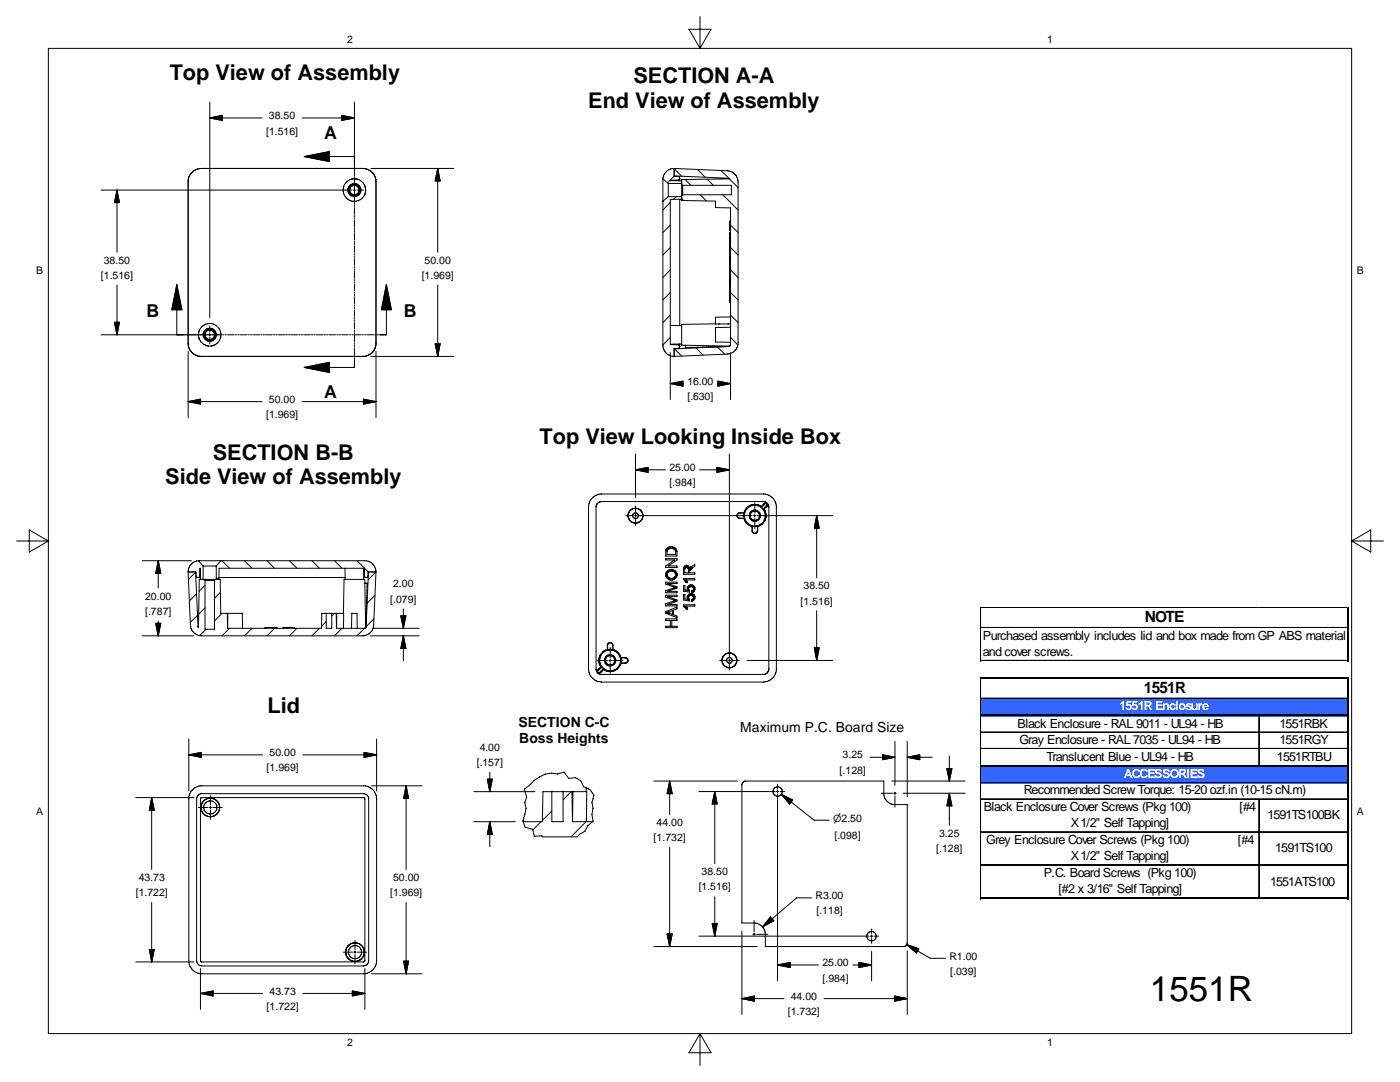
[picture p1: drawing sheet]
<svg xmlns="http://www.w3.org/2000/svg" width="279mm" height="216mm" viewBox="0 0 279 216" stroke-linecap="round" stroke-linejoin="round" font-family="sans-serif">
<g fill="none" stroke="#000" stroke-width=".2">
<path d="M69 36.5l.8-.6 .9-.2a2.24 2.24 0 0 1 2.2 1.8l.1 .5a2.25 2.25 0 0 1-3 2 2.25 2.25 0 0 1-1-3.5zM72.9 37.3v.1M132.3 35.7v4.5M132.3 35.7l1.1 .9M133.4 36.6v2.6M133.4 39.2h2.6M133.4 36.6h2.6M133.4 39.2l-1.1 1M134.5 33.6v1.6h.9l.2 .1 .1 .3M134.5 33.6a2.25 2.25 0 0 0-2.2 2.1M134.5 35.1l11.1 .6-9.6 .1v1M134.5 33.6l10.6 .5a2.28 2.28 0 0 1 2.2 2.2v32.1a2.28 2.28 0 0 1-2.2 2.3l-10.6 .4"/>
<path d="M135.7 35.6v.5M135.7 35.6l-.2 .3-1.7 .1 2.2 .1M135.7 39.8v25.2M136 36.8v2.3M136 39.1v.9l6.8 .1v1.3l3 .1v27.2l-.2 .4M136 36.8l.2 .2M136 39.8h-2.2v28.9l1.6 .1 .3 .3M136.2 37v1.9M136.2 38.9l-.2 .2M136.2 37h9.8v1.9h-9.8M132.3 40.2v28.7a2.24 2.24 0 0 0 2.2 2.2M145.6 47.7v1.9"/>
<path d="M145.6 56.5v1.8h.2M145.6 55v.7M145.6 51.3v.5M145.6 49.6v.9M145.6 55.7v.8M145.6 51.3h.1M145.6 50.5v.8M145.6 48h.2M145.6 47.7h.2M145.6 48.9h.2M145.6 49.4h.2M145.6 49.6h.2"/>
<path d="M145.6 58.8h.2M145.6 60h.2M145.6 56.8h.2M145.6 57.7h.2M145.6 58h.2M145.6 55h.2M145.6 55.6h.2M145.6 53.3h.2M145.6 51.5h.2M145.6 46.8h.2M145.6 56.5h.2M145.6 55.7h.2"/>
<path d="M145.6 56h.2M145.6 51.3h.2M145.6 50.5h.2M145.6 50.8h.2M145.8 58.5h-.2v1.8h.2M145.8 46.5h-.2v1.2M145.8 44.1h-.2v1.9h.2M145.8 53.5h-.2v1.5M145.8 51.8h-.2v1.5M37.5 68.5l.1 .4M40.2 65.3a2.26 2.26 0 0 1 3.8 .7 2.26 2.26 0 0 1-2.4 3.1 2.26 2.26 0 0 1-1.6-3.5zM75 68.5v-32.3a2.62 2.62 0 0 0-2.6-2.6h-32.2a2.66 2.66 0 0 0-2.7 2.6l.1 32.7"/>
<path d="M75 68.5a2.62 2.62 0 0 1-2.6 2.6h-32.2a2.63 2.63 0 0 1-2.6-2.2M133.8 64.9l2.2 .1M135.7 68.7v.4M135.7 69.1l-.2 .4-1 .1v1.5M136 68.6l-2.2 .1M136.8 68.9v.5l8.6-.3M142.8 64.6l-6.8 .1v4.2l9.6 .2M145.5 69.1h.1M145.4 69.1l-10.9 .5M145.6 69.1h-.1M145.6 69.1h-.2M145.6 69.1h.1"/>
<path d="M145.8 63.2l-3 .1v1.4l3-.1M145.8 65.3l-3 .1v2.8l3 .1M118.1 99.5l.9-.7 1.1-.2h32.2a2.59 2.59 0 0 1 2.6 2.6v32.3a2.65 2.65 0 0 1-2.6 2.6h-32.2a2.7 2.7 0 0 1-2.6-2.6v-32.3l.1-.7zM37.5 114.1h1.6l.1 1 .3 .1M37.5 114.1l.5 10.6a2.24 2.24 0 0 0 2.3 2.2h32a2.2 2.2 0 0 0 2.3-2.2l.4-10.6M39 114.1l.6 11.1 .2-9.6h.9M39.5 115.2l.3-.2 .2-1.6v2.2M39.5 115.2h.5M39.6 111.9h4.5M39.6 111.9l.9 1M39.6 111.9a2.21 2.21 0 0 0-2.1 2.2M40.5 112.9h2.7"/>
<path d="M40.5 112.9v2.7M40.7 115.6h2.3M40.7 115.6l.2 .2M40.9 115.8h1.9M40.9 115.8v9.8h1.9v-9.8M43 115.6h.9l.1 6.8h1.4v3M43 115.6l-.2 .2M43.2 112.9v2.7M43.7 115.2h25.2M44.1 111.9h28.7a2.24 2.24 0 0 1 2.2 2.2M44.1 111.9l-.9 1M68.9 113.4v2.2"/>
<path d="M72.6 115.2h.4M72.6 113.4v2.2M72.8 116.4h.5l-.3 8.6M73.5 114.1l-.4 10.9M75 114.1h-1.6v.9a.35 .35 0 0 1-.3 .2 .35 .35 0 0 1-.4-.2v-1.6h-29v2.2M119.2 100.5l.8-.4h32.3a1.12 1.12 0 0 1 1.1 1.1v32.3a1.09 1.09 0 0 1-1.1 1.1h-32.2a1.09 1.09 0 0 1-1.1-1.1v-32.4zM119.6 100.2h.1M132.8 114.5v.1M132.9 111.5h2.2v.3l-1.8 1.1h1.8v.3h-2.2v-.3l1.7-1.2h-1.7zM132.9 109.8h.1M133 109.6h.1M133 109.6l-.1 .2"/>
<path d="M133 109.5v.1M133 109.5h.1M133.1 109.5h.1M133.1 109.5h-.1M133.1 114.6l.4-.5 .4-.2 .6 .2 .4 .5M133.1 114.6v.3l.4 .4 .7 .1M133.1 114.6h.1M133.1 114.8h.1M133.1 114l.8-.4a1.07 1.07 0 0 1 1.2 .9 1.07 1.07 0 0 1-1 1.2l-.8-.3a.88 .88 0 0 1-.2-1.4zM133.1 110h.1M133.3 109.2v.1M133.6 109.5h.1"/>
<path d="M133.7 113.6h.1M133.7 115.7h.1M134.2 109.1h-.6l-.5 .4M134.2 109.1h.1M134.3 109.1a1.04 1.04 0 0 1 .8 1v.9h-2.2v-1.2M134.3 115.4h-.1M134.3 109.5h-.7l-.5 .5M134.3 109.5h.1M134.4 109.5h.1M134.5 119.9h.1M134.5 109.5h.1M134.5 119.7l-1.6-.6v-.3h2.2v.2h-1.9l1.9 .7v.3l-1.9 .6h1.9v.3h-2.2v-.4l1.6-.6"/>
<path d="M134.5 119.7h.1M134.5 117.1l-1.6-.6v-.3h2.2v.2h-1.9l1.9 .7v.2l-1.9 .7h1.9v.3h-2.2v-.4l1.7-.6M134.5 117.1l.2 .1M134.5 117.1h.1M134.5 109.5l.2 .1M134.6 119.8h.1M134.6 119.7v.1M134.6 109.6h.1M134.6 117.2v.1M134.7 119.9h-.2M134.7 117.2h.1M134.7 117.2h-.1"/>
<path d="M134.7 119.8v.1M134.7 114.3h.1M134.7 109.6v.1M134.7 119.8h.1M134.7 109.7l.2 .9h-1.8v-.6M134.7 109.7h.1M134.8 117.2h-.1M134.9 114.9l-.6 .5M134.9 114.6v.2M134.9 114.8v.1M134.9 114.6h.1M136.4 115.6h.1"/>
<path d="M136.7 113.4v.1M136.7 113.3v1h.7l-.1-.9M136.7 113.3h.1M136.7 115.9l.1 .1M136.8 116h.1M136.8 112.9h-.1M136.8 113.3h-.1M136.8 113.3h.1M136.8 112.9l-.4 .4v1.3h2.3v-.3h-1.1l.1-.6M136.8 116v.1M136.8 112.9h.1M136.8 116.1l.1 .1h.3"/>
<path d="M136.9 113.2h.1M136.9 113.2l-.1 .1M136.9 116.2h.1M136.9 112.8h.1M136.9 112.8l-.1 .1M136.9 115.7v.1M136.9 113.1l.3 .1M136.9 113.1v.1M136.9 115.8h.1M137 115.8l-.1-.1h1.8v-.3h-2.3v.3l.3 .2M137 115.9l.1 .1M137 115.8v.1"/>
<path d="M137.1 112.8h-.2M137.1 112.8h.1M137.1 112.8l.4 .3M137.1 116v.1M137.1 116.1h.1M137.1 113.2h.1M137.2 116.1v.1M137.2 119v.4M137.2 113.2h.1M137.2 119h.1M137.2 119.4h.1M137.2 116.2h.1"/>
<path d="M137.2 113.2l.1 .2M137.2 119.4v.1M137.2 112.9h.1M137.2 117.2l.1 .6M137.2 117.7v.1M137.2 117.2h.1M137.2 118.9v.1M137.3 117.8h.1M137.3 119.5h.1M137.3 119.5v.1M137.3 119.6h.1M137.3 117.8v.1"/>
<path d="M137.3 117.9l-.6-.2v-.9h-.3v1.2l1.2 .2v-.3M137.3 119.6l-.6-.1v-.9h-.3v1.1l1.2 .2v-.2M137.3 118.8v.1M137.3 113.4h.1M137.4 117.5v.2M137.4 119.3h.1M137.4 117.5h.1M137.4 119.3v.1M137.4 119.2v.1M137.4 119.1v.1M137.4 117.7h.1M137.4 118.7l-.2 .2"/>
<path d="M137.4 119.4h.1M137.4 117.3h.1M137.4 119.1h.1M137.5 119.4v.1M137.5 117.7v.1M137.5 119.5h.1M137.5 117.3l-.1 .2M137.5 113.1v.1M137.5 117.2v.1M137.5 117.8h.1M137.5 113.2l.1 .1M137.5 117.8l.1 .1"/>
<path d="M137.5 119.5v.1M137.5 119.6h.1M137.5 117.8v.1M137.6 117.9h.1M137.6 119.6h.1M137.6 113.3v.1l.1-.1M137.6 118.9l-.2 .2M137.6 113.3h.1M137.6 118.9h.1M137.6 119.7h.1M137.7 113.3h.1M137.7 118.8l-.1 .1"/>
<path d="M137.7 118.8h.1M137.7 118.8l.5 .1M137.8 113.7h.1M137.8 113.3h-.1M137.8 113.7h-.1M137.8 113.2h.1M137.8 117.1h.1M137.8 117.1l-.3 .1M137.8 117.1h.4M137.8 113.6h.1M137.9 113.1h.1M137.9 113.5l-.1 .1"/>
<path d="M137.9 113.1l-.1 .1M137.9 113.5h.1M137.9 118.5l-.5 .3M137.9 113.5l-.2 .2M137.9 118.5h.1M137.9 118.5h.3M137.9 113.1l.8-.5v.4l-.5 .3M138 113.1h.1M138 113.4l-.1 .1M138 113.4h.1M138 119.7v.3l.2-.1M138 119.7h.1"/>
<path d="M138 117.1h.1M138 117.9h.1M138.2 113.3l-.1 .1M138.2 119.7h-.1M138.2 117.9h-.1M138.2 113.3h.1M138.2 119.9h.1M138.2 118.9h.1M138.2 117.1h.1M138.2 118.9l.1 .1M138.2 117.1l.2 .2M138.2 119.6h.1"/>
<path d="M138.2 117.9h.1M138.2 116.8h.1M138.2 116.8h-.5l-.5 .4M138.2 118.5h.1M138.2 118.5l.3 .2M138.3 118.6h.1M138.3 119.6h.1M138.3 119.9h-.1M138.3 119.6l-.1 .1M138.3 117.9h-.1M138.3 117.8v.1M138.3 119h.1"/>
<path d="M138.3 117.8h.1M138.3 116.8l.1 .1M138.3 119.8v.1M138.3 116.8v.1M138.3 119.5v.1M138.3 117.7v.1M138.3 119.5h.1M138.4 119h.1M138.4 119.5h-.1M138.4 116.9h.1M138.4 117.7h-.1M138.4 118.6h.1"/>
<path d="M138.4 117.3l.1 .3M138.4 117.7h.1M138.4 117.3h.1M138.4 119v.1M138.4 119.4v.1M138.4 119.4h.1M138.4 116.9l.1 .1M138.4 117.6v.1M138.4 118.7h.1M138.4 119.1h.1M138.5 119.2v.1M138.5 119.3l-.1 .1"/>
<path d="M138.5 117.6h-.1M138.5 117h.1M138.5 118.7l.1 .2M138.5 118.7h.1M138.5 117l.1 .1M138.5 117.9l-.3 .3-.2-.3M138.6 117.1l.1 .2-.1 .6M138.6 117.1h.1M138.6 117.9h-.1M138.6 117.8h.1M138.6 118.9v.1M138.6 118.9h.1"/>
<path d="M138.6 117.2h.1M138.6 119h.1M138.7 119l-.1 .5-.3 .3M147.1 102.9l.2 .5 1.2 .1M147.1 102.9l.4 .5h1M147.7 102.3l.8 .1M147.7 102.4l-.5 .2-.1 .3M148.5 102.3v.1M148.5 102.3h-1l-.3 .2-.1 .4M148.5 103.5l.4 .9 1.2 .7M148.5 103.4v.1M148.5 102.4v1"/>
<path d="M150.1 105.1l.1 1.1 .3 .2 .5-.1M150.1 105.1h.1M150.1 105v.1M150.1 105v.8M150.1 105h1.1M150.1 105.8l.1 .4 .3 .2 .5-.1M151.2 105v.1M151.2 105.8h.1M151.2 105v.8M151.2 105.8l-.2 .5M151.2 105.1v.7M151.9 101.1a2.33 2.33 0 0 0-2.4-.2l-.5 .5-.5 .9"/>
<path d="M151.9 101.1l.1 .2M152 101.3l.1 .1M152.1 101.4l.2 .2M152.3 101.6h.2M152.3 100.7l-.4 .4M152.3 100.7h.1M152.4 100.6l-.1 .1M152.4 100.6h.1M152.5 101.6l.3 .5 .1 .8a2.23 2.23 0 0 1-1.7 2.2M152.5 100.5l-.1 .1M152.5 100.5h.1M152.7 100.5h-.1"/>
<path d="M152.7 100.4h.1M152.7 100.4v.1M152.9 100.4h-.2M152.9 101.2l-.4 .4M152.9 101.2h.1M152.9 100.3v.1M152.9 100.3l-.9 1M152.9 100.4h.1M152.9 101.1v.1M152.9 101.1h.1M153 100.4h.1M153 101.1h-.1"/>
<path d="M153 100.4l.2 .3M153 101.1h.1M153 101h.1M153 101v.1M153 100.9v.1M153.1 100.5h.1M153.1 100.9h.1M153.1 100.9l-.1 .1M153.1 100.8h.1M153.1 100.5v.1M153.1 100.6h.1M153.1 100.8v.1"/>
<path d="M153.2 100.6h.1M153.2 100.7h.1M153.2 100.7l-.9 .9M45.4 125.4l.1-3h2.9v3M52.9 125.2h.1M52.9 125.2v.2M53 125.2h2.2M55.2 125.2v.2M57 125.2v.2M57.3 125.2v.2M58.8 125.2h-2.3v.2M58.8 125.2v.2z"/>
<path d="M65.1 122.4h1.1M65.1 122.4h-.9v3h-18.8M65.1 122.4v3h1.1v-3M66.2 122.4h.9l.1 3M67.2 125.4v-3h1.4v3M68.5 122.4l.2-6.8h4.1l.2 9.6M70.1 125.4l.1-3h1l.1 3M73 125.2h.1M73 125.1v.1M73 125.1l-.3 .3h-5.5M73 125v.1M73.1 125l-.1 .1"/>
<path d="M119.2 134h.1M119.2 134l.1 .1M119.3 133.9h.1M119.3 133.9l-.1 .1M119.3 133.8h.1M119.3 134.1h.1M119.3 134.1v.1M119.3 134.2h.1M119.4 134.2h.1M119.4 133.7l-.1 .2M119.4 133.7h.1M119.4 134.2v.1"/>
<path d="M119.4 133.6v.1M119.4 133.6h.1M119.5 134.3h.1M119.5 133.5v.1M119.5 133.5h.1M119.6 134.3h.1M119.6 134.3h-.1M119.7 134.2v.1M119.7 134.2h.1M119.8 134.2h-.1M119.8 134.2h.1M119.9 134.1h.1"/>
<path d="M119.9 134.1l-.1 .1M119.9 133.1h.2M119.9 133.1l-.4 .4M120 134.1h.1M120 134.1h-.1M120.1 134h.1M120 134v.1M120.1 133.1l.3 .3M120.1 133.1l-.9 .9M120.4 133.4l.1 .2M120.4 133.4l-.9 .9M120.5 133.6l-.4 .4"/>
<path d="M121.2 129.6h.1M121.2 129.6a2.23 2.23 0 0 0-1.6 2.8l.3 .7M121.2 129.6v-.8a.56 .56 0 0 1 .6-.6 .56 .56 0 0 1 .5 .6v.8M121.3 129.6v-.8a.51 .51 0 0 1 .5-.5 .51 .51 0 0 1 .5 .5v.8M121.3 129.6h1M122.3 129.6h.1M122.3 129.6l1.2 .7 .5 .9M123.9 132.3h.1M123.9 132.3h.9M123.9 131.3h.9a.51 .51 0 0 1 .5 .5 .51 .51 0 0 1-.5 .5M123.9 131.3v1M124 132.3h.1"/>
<path d="M124 131.2l-.1 .1M124 132.3a2.3 2.3 0 0 1-2.4 1.7l-1.1-.4M124 131.2h.8a.56 .56 0 0 1 .5 .6 .56 .56 0 0 1-.5 .5M132.9 123.5h2.2v.3h-1v1.2h1v.2h-2.2v-.2h.9v-1.2h-.9zM132.9 122l2.2-.9v.4l-.7 .3v.9l.7 .2v.3l-2.2-.8zM133.1 122.2h.1M133.1 122.2v.1M133.1 122.3h.4M133.2 122.2h-.1M133.2 122.2h.1M133.3 122.2h.1M133.5 122.1l-.3 .1"/>
<path d="M133.5 122.3h.1M133.5 122.1l.7-.3v.8l-.7-.3M133.5 122.1h.1M136.4 120.9h.1M136.5 120.9l-.1-.2h2.3v.2h-1.8l.1 .2M136.5 120.9h.1M136.5 120.9l.4 .5M136.6 121.1h.1M136.9 121.4v.1h.3M136.9 121.4v.1M136.9 121h.1M136.9 121.1h.1"/>
<path d="M137 121.1h.1M137 121.2h.1M137 121.1l.2 .3M137.1 121.3l.1 .1M137.2 121.4h.1M137.2 121.4v.1M38.6 157.4l.9-.5 .8-.1h32.2a2.62 2.62 0 0 1 2.7 2.6v32.3a2.62 2.62 0 0 1-2.7 2.6h-32.2a2.63 2.63 0 0 1-2.6-2.6v-32.3l.2-1.1zM39.6 158.6l.7-.2h32.2l.5 .1 .4 .3 .2 .6v32.3l-.1 .4-.3 .4-.7 .2h-32.2l-.7-.2-.4-.8v-32.3zM40 159.3l.3-.1h32.4v32.7h-32.6zM40.8 159.7a1.83 1.83 0 0 0 .3 3M40.8 159.6l-.4 .5-.3 .7M41.1 159.5l-.3 .1"/>
<path d="M42.1 159.3h-.7l-.6 .4M42.1 159.3l.6 .1M42.1 159.2l.6 .2M42.7 159.4l.9 .9M42.7 159.4l.6 .4 .4 .5M110.1 158h2.3M110.1 158h-1.7l-.2 6h-3.8M110.1 158v6h2.3v-6M112.4 158h1.8l.1 6M117 157.2l-.5-.2-.6-1.2-1.1-.6-1.3 .1-.9-1.2-1.3 .3a5.3 5.3 0 0 0-5.6 2.2l-1.1 .9 .5 1.5-.4 1.1 .3 1.2-.6 2.7M117 157.2h.1M117 157.2v.8"/>
<path d="M117 157.2a1.87 1.87 0 0 1 1.1 2.9 3.5 3.5 0 0 1 0 2.4l.3 1.4-.1 .1M148.3 156.1l.5-.2h27.6v2.4a2.24 2.24 0 0 0 2.2 2.2h2.5v27.6l-.3 .5-.5 .3h-27.6v-2.5a2.21 2.21 0 0 0-2.2-2.2h-2.4v-27.6zM40.1 161.4l.5 .9 .5 .5M41.1 162.7l.6 .2M41.1 162.8l.6 .2M43.5 162.2l-.8 .6-1 .1M43.5 162.2l-.8 .6-1 .2M43.6 160.3l.2 .7-.2 .9M43.6 161.9l-.1 .3M43.7 160.3l.1 .6-.1 1M104.4 164l.4 1.1 1.5 .4 .3 1.4 1.5-.1 .1 .2h7l.5-.5 1-.6 .6-1.1 1-.8M114.3 164v-6h2.8l-.1 6"/>
<path d="M114.3 164h4M69 190l.2 1M69 190a1.81 1.81 0 0 0 2.3 1.8M69.4 188.7l-.3 .6-.1 .7M69.5 188.8l-.4 .5-.1 .7M69.5 191.2l.8 .5 .9 .1M71.2 188.2h-.9l-.8 .6M71.2 188.2l.7 .2 .4 .5M71.3 188.2h-1l-.9 .5M71.3 188.2l.6 .2 .5 .5M72.3 188.9l.3 .6M72.4 188.9l.3 .6"/>
<path d="M72.6 189.5v1M72.6 190.5l-.5 .8-.9 .5M72.7 189.5v1M72.7 190.5l-.6 .8-.8 .5"/>
<circle cx="70.7" cy="37.9" r="1.13"/>
<circle cx="70.7" cy="37.9" r="1.31"/>
<circle cx="70.7" cy="37.9" r=".93"/>
<circle cx="41.9" cy="66.8" r="1.11"/>
<circle cx="41.9" cy="66.8" r="1.32"/>
<circle cx="41.9" cy="66.8" r=".94"/>
<circle cx="126.8" cy="102.9" r="1.44"/>
<circle cx="126.8" cy="102.9" r=".56"/>
<circle cx="126.8" cy="102.9" r="1.51"/>
<circle cx="150.6" cy="102.9" r="1.13"/>
<circle cx="150.6" cy="102.9" r=".95"/>
<circle cx="150.6" cy="102.9" r="2.08"/>
<circle cx="121.8" cy="131.8" r="1.12"/>
<circle cx="121.8" cy="131.8" r="2.08"/>
<circle cx="121.8" cy="131.8" r=".94"/>
<circle cx="145.6" cy="131.8" r=".56"/>
<circle cx="145.6" cy="131.8" r="1.51"/>
<circle cx="145.6" cy="131.8" r="1.45"/>
<circle cx="155.2" cy="157.9" r=".93"/>
<circle cx="42" cy="161.1" r="1.31"/>
<circle cx="70.9" cy="190" r="1.32"/>
<circle cx="173.9" cy="186.8" r=".94"/>
</g>
<path d="M195.8 131.8h73.3v3.6h-73.3z" fill="#fff"/>
<g fill="#3365ff">
<path d="M195.8 139.3h73.3v3.7h-73.3z"/>
<path d="M195.8 152.8h73.3v3.5h-73.3z"/>
</g>
<path d="M195.6 121.1h.1M251.2 121.1h.1M268.9 121.1h.1" fill="none" stroke="#c0c0c0" stroke-width=".2"/>
<g fill="none" stroke="#000" stroke-width=".2">
<path d="M9.7 9.7h260v196.5h-260zM137.5 5.8h4.4l-2.2 3.9zM139.7 3.3v6.4M20.2 37.9h50M23.3 37.9v12.4M23.3 37.9l.5 2.5h-1zM41.9 20.4v43M41.9 23.5h10.4M41.9 23.5l2.4-.5v1zM60.3 23.5h10.4M60.7 31.2h10M60.7 31.2l5-1v2z"/>
<path d="M68.2 23l2.5 .5-2.5 .5zM70.5 37.9h.5M70.7 20.4v14.7M70.7 35.3v.3M70.7 35.8v2.4M70.7 38.4v1.8M71.2 37.9h1.3M74 33.6h16.5M87.4 33.6v16.7M87.4 33.6l.4 2.5h-1zM134.5 33.7l1.6 1.5M134.5 35.2l-1.3 1.3"/>
<path d="M135 39.2l-.6 .6M136 39.6l.4 .4M136.7 35.8l1.2 1.2M139.2 33.8l1.6 1.6M139.7 38.9l1.3 1.2M141.1 35.8l1.3 1.2M143.9 34l1.6 1.6M144.3 38.9l3 3M145.5 35.7l1.8 1.7M23.3 56.9v9.9M35.3 56.8v10M35.3 56.8l1 5h-2z"/>
<path d="M70.7 40.4v.3M70.7 40.9v.3M70.7 41.4v1.4M70.7 43v.3M70.7 43.5v.2M70.7 44v1.3M70.7 45.5v.3M70.7 46v.3M70.7 46.5v1.4M70.7 48.1v.2M70.7 48.6v.3M70.7 49.1v1.3"/>
<path d="M70.7 50.6v.3M70.7 51.1v.3M70.7 51.6v1.3M70.7 53.2v.2M70.7 53.7v.2M70.7 54.1v1.4M70.7 55.7v.3M70.7 56.2v.3M70.7 56.7v1.3M70.7 58.3v.2M70.7 58.8v.2M70.7 59.3v1.3"/>
<path d="M77.1 56.8v10h-1.3M77.1 56.8l1 5h-2zM87.4 56.9v14.2M133.8 58.4l-1.5 1.5M133.8 53.9l-1.5 1.5M133.8 49.4l-1.5 1.5M133.8 44.9l-1.5 1.5M133.8 40.4l-1.5 1.5M145.8 58.4l1.5 1.5M145.8 53.9l1.5 1.5M145.8 49.4l1.5 1.5M145.8 44.9l1.5 1.5"/>
<path d="M20.2 66.8h22M22.8 64.3h1l-.5 2.5zM37.5 70.1v13.2M41.9 65v1.3M41.9 66.5v.6M41.9 67.3v1.3M42.3 66.8h1.9M44.4 66.8h.3M44.9 66.8h.3M45.4 66.8h1.3M47 66.8h.2M47.5 66.8h.2"/>
<path d="M48 66.8h1.3M49.5 66.8h.3M50 66.8h.3M50.5 66.8h1.3M52 66.8h.3M52.5 66.8h.3M53 66.8h1.3M54.6 66.8h.2M55 66.8h.3M55.5 66.8h1.4M57.1 66.8h.3M57.6 66.8h.3"/>
<path d="M58.1 66.8h1.3M59.6 66.8h.3M60.1 66.8h.3M60.6 66.8h1.3M60.7 73.3l5-1v2zM62.1 66.8h.3M62.6 66.8h.3M63.1 66.8h1.4M64.7 66.8h.2M65.2 66.8h.2M65.7 66.8h1.3M67.2 66.8h.3"/>
<path d="M67.7 66.8h.3M68.2 66.8h1.3M69.7 66.8h.3M70.2 66.8h.3M70.7 60.8v.3M70.7 61.3v.3M70.7 61.8v1.3M70.7 63.4v.2M70.7 63.9v.2M70.7 64.3v1.4M70.7 65.9v.3M70.7 66.4v.3"/>
<path d="M70.7 66.9v1.3M70.7 68.5v.2M70.7 68.9v.3M70.7 69.4v1.4M70.7 71v.3M70.7 71.5v.3M70.7 72v1.3h-10M70.7 66.8h1.4M72.3 66.8h.2M72.5 79.7l2.5 .4-2.5 .5zM72.8 66.8h.2M73.3 66.8h1.3"/>
<path d="M74 71.1h16.5M74.8 66.8h.3M75 70.1v13.2M75.3 66.8h.3M86.8 68.6h1l-.4 2.5zM133.8 67.3l-1.5 1.5M133.8 62.9l-1.5 1.5M133.8 76.5h2.6M133.8 76.5l2.5-.4v.9zM133.8 70.4v9.3M134.5 71.1h.1M134.6 69.6l1.4 1.4"/>
<path d="M138.9 69.4l1.4 1.5M143.2 69.2l1.4 1.5M143.2 76.5h2.6M143.3 76.1l2.5 .4-2.5 .5zM145.8 67.3l1.4 1.5M145.8 62.9l1.5 1.5M145.8 70.4v9.3M37.5 80.1h14.8M37.5 80.1l2.5-.4v.9zM60.3 80.1h14.7M126.8 90.6v8.7M126.8 93.7h6"/>
<path d="M126.8 93.7l2.5-.4v1zM139.6 93.7h6M143.1 93.3l2.5 .4-2.5 .6zM145.6 90.6v40.7M3.3 107.9h6.4M5.8 105.7l3.9 2.2-3.9 2.3zM28.4 111.9h9.8M31.6 111.9v5.4M31.6 111.9l.5 2.5h-1zM37.5 114.1h.1M39 114.2l-1.4 1.4M39.2 118.5l-1.4 1.4"/>
<path d="M40.9 116.8l-1.2 1.2M43.2 115.2l.4 .4M44 118.2l-1.2 1.2M44.3 111.9l1.5 1.5M48.8 111.9l1.5 1.5M53.3 111.9l1.5 1.5M57.8 111.9l1.5 1.5M62.3 111.9l1.5 1.5M66.8 111.9l1.4 1.5M71.2 111.9l2.3 2.2M74.8 118.8l-1.5 1.6M75 114.1l-1.5 1.6"/>
<path d="M124.9 102.9h1.4M126.6 102.9h.5M126.8 100.9v1.5M126.8 102.6v.5M126.8 103.4v1.5M127.3 102.9h22.8M150.4 102.9h.5M150.6 100.3v2.1M150.6 102.6v.5M150.6 103.4v2.1M151.1 102.9h15.1M163 102.9v12.4"/>
<path d="M163 102.9l.5 2.5h-1zM269.7 107.9h6.4M269.7 107.9l3.9-2.2v4.5zM28.4 126.9h10.3M31.1 124.4h1l-.5 2.5zM31.6 123.9v3M39.4 122.8l-1.4 1.4M40.9 121.3l-1.3 1.3M41.1 125.6l-1.2 1.2M44.3 122.4l-1.5 1.5M45.8 125.4l-1.5 1.5M50.3 125.4l-1.5 1.5"/>
<path d="M54.8 125.4l-1.5 1.5M59.3 125.4l-1.5 1.5M63.8 125.4l-1.5 1.5M65.1 124l-.9 1M66.8 122.4l-.6 .5M68.2 125.4l-1.4 1.5M72.8 125.3l-1.6 1.6M73.9 126.9h9.8M74.3 125.4h9.4M74.6 123.5l-1.6 1.6M80 122.9h1l-.5 2.5zM80.5 121.5v3.9"/>
<path d="M80.5 126.9v5M80.5 126.9l.5 2.5h-1zM119.2 131.8h2.1M121.5 131.8h.5M121.8 129.2v2.1M121.8 131.5v.5M121.8 132.2v2.1M122.3 131.8h2M143.6 131.8h1.5M145.3 131.8h.5M145.6 131.5v.5M145.6 132.2v1.5"/>
<path d="M146.1 131.8h1.4M149.1 131.8h17.1M162.5 129.3h1l-.5 2.5zM163 121.9v9.9M195.7 121.1v10.9M195.7 135v44.5M195.8 121.2h73.3M195.8 125.2h73M195.8 125.3h73M195.8 131.8h73M195.8 131.9h73M195.8 139.3h73"/>
<path d="M195.8 139.4h73M27.1 159.2h11.6M30.3 159.2v14.3M30.3 159.2l.5 2.4h-1zM37.7 150.6h14.7M37.7 150.6l2.5-.5v1zM37.7 147.4v10.4M42 158.7v1.9M60.4 150.6h14.8M72.7 150.1l2.5 .5-2.5 .5zM74.1 156.8h10.1M75.2 147.4v10.4"/>
<path d="M81 156.8v16.7M81 156.8l.5 2.5h-1zM94.6 158h12.2M97.3 155.5h1l-.6 2.5zM97.7 154.1v3.9M114 158l-1.6 1.6M130.5 155.9h16.7M133.6 155.9v6.6M133.6 155.9l.6 2.5h-1.1zM139.5 157.9h14.1M142.6 157.9v14.4M142.6 157.9l.5 2.5h-1z"/>
<path d="M153.8 157.9h.9M154.9 157.9h.5M155.2 156.5v.9M155.2 157.7v.5M155.2 158.4v1M155.2 159.5v36.2M155.7 157.9h.9M155.9 158.5l2 1.5M155.9 158.5l2.3 1.1-.6 .8zM155.9 158.5l6.6 5.2h3M173.6 151.1h5M175.9 158.3h2.2"/>
<path d="M176.1 150.6l2.5 .5-2.5 .5zM178 155.9h14.6M178.4 158.3h.5M178.6 147.9v8.8M178.6 158.1v.4M178.6 158.8v2.3M180.2 158.3h12.4M181.1 147.9v11.1M181.1 151.1h5M181.1 151.1l2.5-.5v1zM189 153.4h1l-.5 2.5zM189.5 150.9v5"/>
<path d="M189.5 158.3v6.4M189.5 158.3l.5 2.5h-1zM195.8 146h73M195.8 146.1h73M195.8 149.3h73M195.8 149.4h73M195.8 156.1h73M195.8 156.2h73M195.8 159.4h73M195.8 159.5h73M251.2 143v9.6M251.2 159.6v19.5"/>
<path d="M251.3 143v9.6M251.3 159.6v19.5M39.6 161.1h1.9M41.7 161.1h.5M42 160.9v.5M42 161.6v1.9M42.5 161.1h1.8M94.6 164h8.2M97.7 164v5M97.7 164l.6 2.5h-1zM108 164l-1.7 1.6M110.1 161.8l-1.9 1.9"/>
<path d="M117 164l-3 3M133.6 169.1v19.8M142.6 178.9v7.9M162 179.2h-3l-6.8 5.8M195.8 165.9h73M195.8 166h73M195.8 172.5h73M27.1 191.9h11.6M29.8 189.5h1l-.5 2.4zM30.3 180.1v11.8M40 193.3v8.1M40 198.2h12.4"/>
<path d="M40 198.2l2.5-.5v1zM60.4 198.2h12.4M68.5 190h1.9M70.3 197.7l2.5 .5-2.5 .5zM70.6 190h.5M70.8 187.7v1.8M70.8 189.7v.5M70.8 190.5v1.8M71.4 190h1.8M72.8 193.3v8.1M74.1 194.3h10.1M80.5 191.8h1l-.5 2.5z"/>
<path d="M81 180.1v14.2M130.5 188.9h20.6M133.1 186.4h1.1l-.6 2.5zM139.5 186.8h32.8M142.1 184.3h1l-.5 2.5zM148.1 199.3h8.3M148.1 199.3l2.4-.5v1zM148.1 185.8v16.6M150.2 186.4h.5M150.5 183.7v2.2M150.5 186.2v.5M151 186.4h2.2"/>
<path d="M153.8 183l.6 .7-2.2 1.3zM155.2 192.6h8.1M155.2 192.6l2.5-.6v1.1zM164.4 199.3h16.7M170.2 192.6h3.7M171.4 192l2.5 .6-2.5 .5zM172.5 186.8h.9M173.7 186.8h.5M173.9 185.4v.9M173.9 186.6v.4M173.9 187.3v.9M173.9 189.8v5.9"/>
<path d="M174.4 186.8h1M178.6 198.8l2.5 .5-2.5 .5zM181 188.5l4.7 2.7h3M181 188.5l2.4 .8-.5 .9zM181.1 189.7v12.7M139.7 206.2v6.4M139.7 206.2l2.2 3.9h-4.4z"/>
</g>
<path d="M268.9 121.3v10.7M268.9 135.4v44.1" fill="none" stroke="#000" stroke-width=".34"/>
<path d="M195.8 135.2h73.3M195.8 142.8h73.3M195.8 152.8h73.3M195.8 179.3h73.3" fill="none" stroke="#000" stroke-width=".38"/>
<path d="M195.8 172.6h73" fill="none" stroke="#000" stroke-width=".21"/>
<g fill="#000" stroke="#000" stroke-width=".2">
<path d="M41.9 23.5l2.4-.5v1zM60.7 31.2l5-1v2zM68.2 23l2.5 .5-2.5 .5zM87.4 33.6l.4 2.5h-1zM23.3 37.9l.5 2.5h-1zM22.8 64.3h1l-.5 2.5zM35.3 56.8l1 5h-2zM37.5 80.1l2.5-.4v.9zM60.7 73.3l5-1v2zM77.1 56.8l1 5h-2zM86.8 68.6h1l-.4 2.5zM133.8 76.5l2.5-.4v.9z"/>
<path d="M143.3 76.1l2.5 .4-2.5 .5zM72.5 79.7l2.5 .4-2.5 .5zM126.8 93.7l2.5-.4v1zM143.1 93.3l2.5 .4-2.5 .6zM31.6 111.9l.5 2.5h-1zM163 102.9l.5 2.5h-1zM31.1 124.4h1l-.5 2.5zM80 122.9h1l-.5 2.5zM80.5 126.9l.5 2.5h-1zM162.5 129.3h1l-.5 2.5zM37.7 150.6l2.5-.5v1zM72.7 150.1l2.5 .5-2.5 .5z"/>
<path d="M81 156.8l.5 2.5h-1zM97.3 155.5h1l-.6 2.5zM133.6 155.9l.6 2.5h-1.1zM155.9 158.5l2.3 1.1-.6 .8zM176.1 150.6l2.5 .5-2.5 .5zM181.1 151.1l2.5-.5v1zM189 153.4h1l-.5 2.5zM30.3 159.2l.5 2.4h-1zM97.7 164l.6 2.5h-1zM142.6 157.9l.5 2.5h-1zM189.5 158.3l.5 2.5h-1zM29.8 189.5h1l-.5 2.4z"/>
<path d="M40 198.2l2.5-.5v1zM70.3 197.7l2.5 .5-2.5 .5zM80.5 191.8h1l-.5 2.5zM133.1 186.4h1.1l-.6 2.5zM142.1 184.3h1l-.5 2.5zM148.1 199.3l2.4-.5v1zM153.8 183l.6 .7-2.2 1.3zM155.2 192.6l2.5-.6v1.1zM171.4 192l2.5 .6-2.5 .5zM178.6 198.8l2.5 .5-2.5 .5zM181 188.5l2.4 .8-.5 .9z"/>
</g>
<text font-size="7" x="229.5" y="199.7">1551R</text>
<g font-size="4.3">
<text x="33.9" y="15.9">Top View of Assembly</text>
<text x="126.4" y="16.6">SECTION A-A</text>
<text x="117.4" y="21.5">End View of Assembly</text>
<text x="107.7" y="88.5">Top View Looking Inside Box</text>
<text x="42.5" y="91.8">SECTION B-B</text>
<text x="33" y="96.7">Side View of Assembly</text>
<text x="53.4" y="142.2">Lid</text>
</g>
<g font-size="3.5">
<text x="64.7" y="27.8">A</text>
<text x="29.2" y="63.3">B</text>
<text x="80.6" y="63.3">B</text>
<text x="64.7" y="79.4">A</text>
</g>
<g font-size="3.1">
<text x="228.5" y="124.2">NOTE</text>
<text x="228.3" y="138.3">1551R</text>
</g>
<g font-size="2.8">
<text x="103.5" y="145.1">SECTION C-C</text>
<text x="103.6" y="148.2">Boss Heights</text>
<text x="147.7" y="146.2">Maximum P.C. Board Size</text>
</g>
<g font-size="2.5">
<text x="196.2" y="127.6">Purchased assembly includes lid and box made from GP ABS material</text>
<text x="196.2" y="130.9">and cover screws.</text>
<text x="203.1" y="145.2">Black Enclosure - RAL 9011 - UL94 - HB</text>
<text x="203.4" y="148.5">Gray Enclosure - RAL 7035 - UL94 - HB</text>
<text x="255.4" y="148.5">1551RGY</text>
<text x="255.4" y="145.2">1551RBK</text>
<text x="208.8" y="151.8">Translucent Blue - UL94 - HB</text>
<text x="254.8" y="151.8">1551RTBU</text>
<text x="196.3" y="161.8">Black Enclosure Cover Screws (Pkg 100)</text>
<text x="204.3" y="158.3">Recommended Screw Torque: 15-20 ozf.in (10-15 cN.m)</text>
<text x="247.4" y="161.8">[#4</text>
<text x="213.7" y="165.1">X 1/2&quot; Self Tapping]</text>
<text x="252.9" y="163.4">1591TS100BK</text>
<text x="196.8" y="168.4">Grey Enclosure Cover Screws (Pkg 100)</text>
<text x="213.7" y="171.7">X 1/2&quot; Self Tapping]</text>
<text x="247" y="168.4">[#4</text>
<text x="254.5" y="169.9">1591TS100</text>
<text x="208.3" y="175">P.C. Board Screws (Pkg 100)</text>
<text x="211.3" y="178.2">[#2 x 3/16&quot; Self Tapping]</text>
<text x="253.5" y="176.7">1551ATS100</text>
</g>
<g font-size="2.5" fill="#fff">
<text x="223.4" y="141.6">1551R Enclosure</text>
<text x="224.3" y="155.2">ACCESSORIES</text>
</g>
<g font-size="2.1">
<text x="69.3" y="8.6">2</text>
<text x="209" y="8.6">1</text>
<text x="53.7" y="23.8">38.50</text>
<text x="53.1" y="26.9">[1.516]</text>
<text x="20.7" y="52.6">38.50</text>
<text x="84.7" y="52.6">50.00</text>
<text x="7.2" y="54.7">B</text>
<text x="20.2" y="55.7">[1.516]</text>
<text x="84.2" y="55.7">[1.969]</text>
<text x="270.8" y="54.7">B</text>
<text x="137.2" y="76.8">16.00</text>
<text x="53.1" y="83.5">[1.969]</text>
<text x="53.7" y="80.4">50.00</text>
<text x="137.2" y="79.9">[.630]</text>
<text x="133.6" y="94">25.00</text>
<text x="133.6" y="97.1">[.984]</text>
<text x="29" y="119.6">20.00</text>
<text x="78.5" y="117.2">2.00</text>
<text x="160.4" y="117.6">38.50</text>
<text x="29" y="122.7">[.787]</text>
<text x="77.9" y="120.3">[.079]</text>
<text x="159.8" y="120.6">[1.516]</text>
<text x="95.7" y="149.8">4.00</text>
<text x="53.2" y="153.9">[1.969]</text>
<text x="53.8" y="150.9">50.00</text>
<text x="95.1" y="152.9">[.157]</text>
<text x="167.6" y="154.4">[.128]</text>
<text x="168.1" y="151.3">3.25</text>
<text x="7.2" y="162.7">A</text>
<text x="130.5" y="167.9">[1.732]</text>
<text x="131" y="164.8">44.00</text>
<text x="166.5" y="167.4">[.098]</text>
<text x="187.4" y="167">3.25</text>
<text x="270.8" y="162.7">A</text>
<text x="186.8" y="170">[.128]</text>
<text x="27.1" y="178.8">[1.722]</text>
<text x="27.7" y="175.8">43.73</text>
<text x="77.9" y="178.8">[1.969]</text>
<text x="78.4" y="175.8">50.00</text>
<text x="139.4" y="177.7">[1.516]</text>
<text x="140" y="174.6">38.50</text>
<text x="162.8" y="179.4">R3.00</text>
<text x="162.9" y="182.5">[.118]</text>
<text x="189.5" y="191.5">R1.00</text>
<text x="164.1" y="192.8">25.00</text>
<text x="164.1" y="195.9">[.984]</text>
<text x="189.6" y="194.5">[.039]</text>
<text x="53.2" y="201.5">[1.722]</text>
<text x="53.8" y="198.5">43.73</text>
<text x="157.2" y="202.6">[1.732]</text>
<text x="157.8" y="199.5">44.00</text>
<text x="69.3" y="208.8">2</text>
<text x="209" y="208.8">1</text>
</g>
<text font-size="2" x="166.3" y="164">⌀2.50</text>
</svg>
